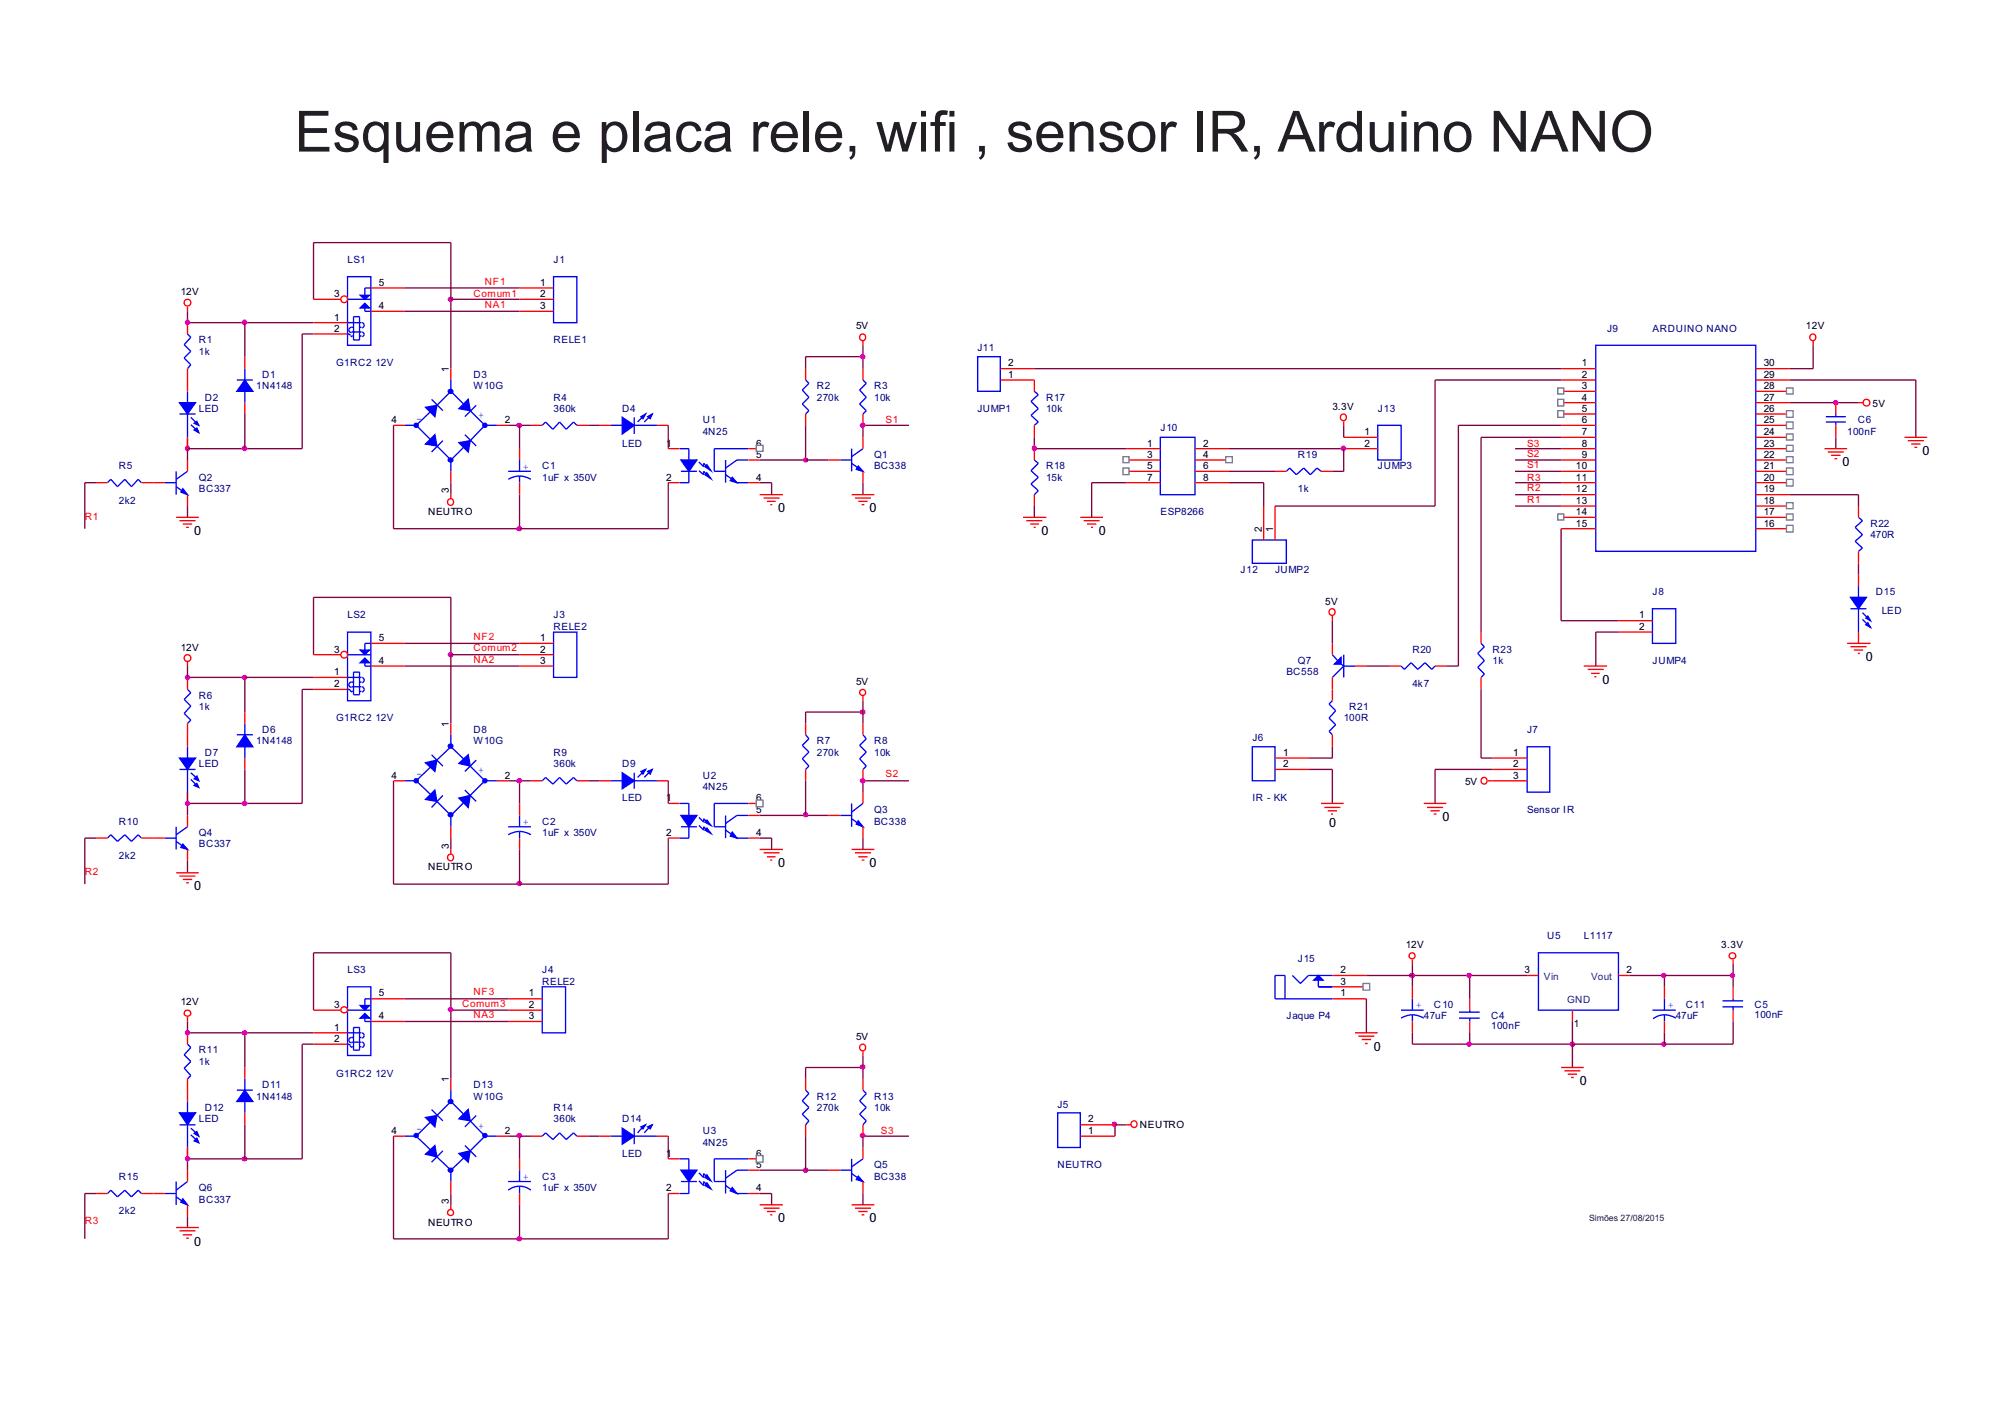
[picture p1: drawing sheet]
<svg xmlns="http://www.w3.org/2000/svg" width="297mm" height="210mm" viewBox="0 0 297 210" stroke-linecap="round" stroke-linejoin="round" font-family="sans-serif">
<g fill="none" stroke="#00f" stroke-width=".2">
<path d="M119.9 56.6l.5 .5-1 .9 1 1.1-1 1 1 1-.5 .5M128.5 56.6l.5 .5-1 .9 1 1.1-1 1 1 1-.5 .5M80.7 63.3l.5-.5 1.1 1.1 1-1.1 1 1.1 1.1-1.1 .5 .5M90.9 63.3h1.7M94.4 62.1v2.5M94.4 63.3h3.4M95.9 61.8l-1 1M96.9 61.8l-1 1M125.1 68.5h1.7M126.8 66.8v3.4M126.8 69l1.7 1.2M128.5 66.8l-1.7 1.2"/>
<path d="M172.7 65.1h5.2v8.5h-5.2zM191.5 70.2l.5-.5 1 .9 1.1-.9 1 .9 1-.9 .6 .5M205.1 63.3h3.5v5.2h-3.5zM246 90.6h3.5v5.2h-3.5zM126.8 119.6v3.4M128.5 119.6l-1.7 1.3M125.1 121.4h1.7M126.8 121.9l1.7 1.1M246 150.3h3.5M247.8 151l.7 .1 1 .4M247.8 151l-1.1 .3-.6 .3M247.8 148.7v1.6"/>
<path d="M247.8 151v1M60.3 169.1h1.9M64.2 166.8l-2.2 2.3 2.2 2.2M64.2 165.1l1.7 1.7M65 166l2.1-2.1 2.1 2.1M65 172.2l2.1 2M65.9 171.3l-1.7 1.7M67.1 162.3v1.5M67.1 174.2v1.6M69.2 170.5l1.7 1.7M69.2 172.2l-2.1 2M70 166.8l2.2 2.3"/>
<path d="M70.9 166l-1.7 1.7M72.2 169.1l-2.2 2.2M72.2 169.1h1.8M75.7 175.8h3.3M77.3 176.5l1.1 .3 .6 .3M77.3 176.5l-1 .3-.6 .3M77.3 174.2v1.6M77.3 176.5v1.1M80.7 169.1l.5-.5 1.1 1 1-1 1 1 1.1-1 .5 .5M125.1 174.2h1.7M126.8 172.5v3.3M126.8 174.7l1.7 1.1"/>
<path d="M128.5 172.5l-1.7 1.2"/>
</g>
<g fill="none" stroke="#f00" stroke-width=".2">
<path d="M27.9 45.6v.7M119.9 54.9v1.7M128.5 50.7v.7M128.5 54.9v1.7M79 63.3h1.7M85.9 63.3h1.7M89.3 63.3h1.6M97.8 63.3h1.7M113.1 73.6h3.5M113.7 74.1h2.4M114.2 74.6h1.3M114.7 75.1h.3"/>
<path d="M119.9 61.6v1.7M123.3 68.5h1.8M128.5 61.6v1.7M128.5 65.1v1.7M128.5 70.2v1.6M167.7 66.8h5M167.7 68.5h5M167.7 70.2h5M167.7 71.8h5M177.9 66.8h5.1M177.9 68.5h5.1M177.9 70.2h5.1"/>
<path d="M177.9 71.8h5.1M189.8 70.2h1.7M196.7 70.2h1.7M200 65.1h5.1M200 66.8h5.1M27.9 98.4v.7M235.8 99.1h3.5M236.4 99.6h2.4M240.9 92.4h5.1M240.9 94.1h5.1M128.5 117.9v1.7M236.9 100.2h1.3"/>
<path d="M237.4 100.7h.3M123.3 121.4h1.8M128.5 123v1.7M210.3 142.8v.7M247.8 146.9v1.8M247.8 152v1.7M258 142.8v.7M58.6 169.1h1.7M67.1 160.6v1.7M67.1 175.8v1.8M74 169.1h1.7M77.3 172.5v1.7"/>
<path d="M77.3 177.6v1.7M79 169.1h1.7M85.9 169.1h1.7M123.3 174.2h1.8M128.5 170.8v1.7M128.5 175.8v1.8"/>
<circle cx="27.9" cy="45" r=".5"/>
<circle cx="128.4" cy="50.2" r=".47"/>
<circle cx="27.9" cy="97.9" r=".5"/>
<circle cx="210.2" cy="142.3" r=".44"/>
<circle cx="257.9" cy="142.3" r=".48"/>
</g>
<g fill="none" stroke="#800040" stroke-width=".2">
<path d="M128.5 53.1v1.8M285.2 56.6v8.5M12.6 71.8v6.9M27.9 66.8h17.1M27.9 65.1v3.4M77.3 63.3h1.7M119.9 63.3v5.2M128.5 63.3v1.8M128.5 71.8v1.8M154 75.3v1.7M183 66.8h17M188.1 71.8v3.5"/>
<path d="M225.6 68.5h6.8M232.4 78.7v13.7M203.4 99.1h3.5M77.3 116.2v3.4M198.4 111.1v1.7h-3.5M213.6 114.5v5.1M12.6 124.7v6.9M27.9 128.1v1.8M58.6 131.6h18.7M99.5 124.7v6.9M113.1 121.4h10.2M113.1 124.7h1.8"/>
<path d="M27.9 152v1.7M36.4 153.7h10.3M45 155.4h1.7M67.1 150.3h8.6M218.8 155.4h29M218.8 145.2v3.5M227.3 145.2h-17v1.7M234.1 155.4v3.5M247.8 145.2v1.7M77.3 169.1v3.4M87.6 169.1h1.7M99.5 169.1v3.4"/>
<path d="M128.5 169.1h6.8M166 167.4v1.7"/>
</g>
<g fill="#00f" stroke="#00f" stroke-width=".2">
<path d="M68.3 166.5l1.4-1.4 .3 1.7z" fill-rule="evenodd"/>
<path d="M63.4 171.8l1.3-1.3 .3 1.7z" fill-rule="evenodd"/>
<path d="M68.3 171.7l1.7-.4-.3 1.7z" fill-rule="evenodd"/>
<path d="M63.4 166.3l1.6-.3-.3 1.7z" fill-rule="evenodd"/>
<path d="M127.8 122.2l.7 .8-1-.3z" fill-rule="evenodd"/>
<path d="M92.6 62.1l1.8 1.2-1.8 1.3z" fill-rule="evenodd"/>
<path d="M96.4 62l.7-.4-.3 .7z" fill-rule="evenodd"/>
<path d="M95.4 62l.7-.4-.4 .7z" fill-rule="evenodd"/>
<path d="M127.8 69.4l.7 .8-1-.3z" fill-rule="evenodd"/>
<path d="M127.8 175.1l.7 .7-1-.3z" fill-rule="evenodd"/>
<circle cx="67.1" cy="163.9" r=".32"/>
<circle cx="72.2" cy="169" r=".31"/>
<circle cx="67.1" cy="174.2" r=".32"/>
<circle cx="62" cy="169" r=".31"/>
</g>
<g fill="#f0f" stroke="#f0f" stroke-width=".2">
<circle cx="165.9" cy="167.3" r=".31"/>
<circle cx="234.1" cy="155.4" r=".31"/>
<circle cx="77.3" cy="131.5" r=".32"/>
<circle cx="27.9" cy="66.7" r=".32"/>
<circle cx="247.7" cy="155.4" r=".31"/>
<circle cx="128.5" cy="169" r=".32"/>
<circle cx="200" cy="66.7" r=".33"/>
<circle cx="36.4" cy="66.7" r=".33"/>
<circle cx="210.2" cy="145.2" r=".32"/>
<circle cx="218.7" cy="145.2" r=".31"/>
<circle cx="119.9" cy="121.3" r=".31"/>
</g>
<g fill="#fff" stroke="#808080" stroke-width=".2">
<path d="M167.2 68h.9v.9h-.9z" fill-rule="evenodd"/>
<path d="M182.5 68h1v.9h-1z" fill-rule="evenodd"/>
<path d="M167.2 69.7h.9v.9h-.9z" fill-rule="evenodd"/>
</g>
<path d="M75.7 63.3h1.6M232.4 92.4h8.5M27.9 119.6v1.8" fill="none" stroke="#800040" stroke-width=".2"/>
<circle cx="77.3" cy="63.3" r=".32" fill="#f0f" stroke="#f0f" stroke-width=".2"/>
<path d="M101.2 66.8h1.4v1.7M101.4 70.2h2.4M102.6 70.2v1.6h-1.4M104.1 70.1l.6 .5v-.4l.7 .6M104.1 68.8l.6 .7v-.5l.7 .7M108 70.6l1.7 1.2h1.7M108 68.5v3.3M111.4 66.8h-5.1v3.4h1.7M111.4 68.5h-1.7l-1.7 1.2M128.5 162.3l.5 .4-1 1.1 1 1-1 1 1 1-.5 .6M157.5 165.6h3.3v5.2h-3.3z" fill="none" stroke="#00f" stroke-width=".2"/>
<g fill="none" stroke="#f00" stroke-width=".2">
<path d="M99.5 66.8h1.7M99.5 71.8h1.7M111.4 66.8h1.7M111.4 71.8h1.7M111.4 68.5h1.7M232.4 158.9h3.4M232.9 159.4h2.4M233.4 159.9h1.4M128.5 160.6v1.7M128.5 167.4v1.7M160.8 169.1h5.2M160.8 167.4h5.2"/>
<path d="M233.9 160.4h.4"/>
</g>
<g fill="#00f" stroke="#00f" stroke-width=".2">
<path d="M101.4 68.5h2.4l-1.2 1.7z" fill-rule="evenodd"/>
<path d="M104.9 70.6l.3-.3 .6 .9z" fill-rule="evenodd"/>
<path d="M104.9 69.5l.3-.3 .6 .9z" fill-rule="evenodd"/>
<path d="M109 71l.7 .8-1-.3z" fill-rule="evenodd"/>
</g>
<path d="M112.6 66.3h1v.9h-1z" fill-rule="evenodd" fill="#fff" stroke="#808080" stroke-width=".2"/>
<g fill="none" stroke="#800040" stroke-width=".2">
<path d="M46.7 36.1h20.4M27.9 46.3v1.7M36.4 48h10.3M269.9 51.4v3.5M99.5 71.8v6.9M113.1 68.5h6.8M200 66.8v3.4h-1.6M46.7 88.9h20.4M198.4 92.4v3.4M215.3 99.1h1.8M237.6 94.1h3.3M45 102.6h1.7"/>
<path d="M77.3 116.2h1.7M119.9 106h8.6M213.6 114.5h8.6M12.6 124.7h1.7M67.1 124.7v1.7M46.7 141.8v8.5M128.5 158.9v1.7M218.8 153.7v1.7M242.6 145.2h5.2M12.6 177.6v6.8M27.9 172.5v1.7M113.1 177.6h1.8"/>
</g>
<g fill="none" stroke="#f00" stroke-width=".2">
<path d="M27.9 48v1.7M27.9 54.9v1.7M154 56.6v1.6M154 63.3v1.8M160.8 77h3.4M161.3 77.5h2.4M161.8 78h1.4M162.4 78.5h.3M188.1 75.3v5.1M189.8 75.3v5.1M220.5 94.1v1.7M27.9 100.8v1.8"/>
<path d="M27.9 107.7v1.7M58.6 116.2h1.7M67.1 107.7v1.7M74 116.2h1.7M99.5 119.6h1.7M111.4 119.6h1.7M220.5 100.8v1.8M67.1 123v1.7M99.5 124.7h1.7M111.4 124.7h1.7M111.4 121.4h1.7M113.1 126.4h3.5"/>
<path d="M113.7 126.9h2.4M114.2 127.5h1.3M114.7 128h.3M126.8 126.4h3.4M127.3 126.9h2.4M127.8 127.5h1.4M128.3 128h.4"/>
</g>
<g fill="#f0f" stroke="#f0f" stroke-width=".2">
<circle cx="128.5" cy="106" r=".32"/>
<circle cx="119.9" cy="68.5" r=".31"/>
<circle cx="247.7" cy="145.2" r=".31"/>
</g>
<g fill="none" stroke="#00f" stroke-width=".2">
<path d="M27.9 49.7l.5 .5-1 1.1 1 1-1 1 1 1-.5 .6M154 58.2l.6 .5-1.1 1 1.1 1.1-1.1 1 1.1 1-.6 .5M186.4 80.4h5.1v3.4h-5.1zM220.5 95.8l.5 .5-1 .9 1 1.1-1 1 1 1-.5 .5M27.9 102.6l.5 .5-1 1 1 1-1 1.1 1 1-.5 .5M60.3 116.2h1.9M64.2 114l-2.2 2.2 2.2 2.2M64.2 112.3l1.7 1.7M65 119.3l2.1 2.1M65 113.1l2.1-2 2.1 2M65.9 118.4l-1.7 1.8M67.1 109.4v1.5"/>
<path d="M69.2 117.6l1.7 1.7M69.2 119.3l-2.1 2.1M70 114l2.2 2.2M70.9 113.1l-1.7 1.7M72.2 116.2l-2.2 2.2M72.2 116.2h1.8M101.2 119.6h1.4v1.8M111.4 119.6h-5.1v3.4h1.7M67.1 121.4v1.6M101.4 123h2.4M102.6 123v1.7h-1.4M104.1 122.9l.6 .6v-.5l.7 .7"/>
<path d="M104.1 121.7l.6 .7v-.5l.7 .7M108 123.5l1.7 1.2h1.7M108 121.4v3.3M111.4 121.4h-1.7l-1.7 1.2"/>
</g>
<g fill="#00f" stroke="#00f" stroke-width=".2">
<path d="M68.3 113.6l1.4-1.3 .3 1.7z" fill-rule="evenodd"/>
<path d="M63.4 119l1.3-1.4 .3 1.7z" fill-rule="evenodd"/>
<path d="M68.3 118.8l1.7-.4-.3 1.8z" fill-rule="evenodd"/>
<path d="M63.4 113.5l1.6-.4-.3 1.7z" fill-rule="evenodd"/>
<path d="M101.4 121.4h2.4l-1.2 1.6z" fill-rule="evenodd"/>
<path d="M104.9 123.5l.3-.3 .6 .8z" fill-rule="evenodd"/>
<path d="M104.9 122.4l.3-.3 .6 .8z" fill-rule="evenodd"/>
<path d="M109 123.8l.7 .9-1-.3z" fill-rule="evenodd"/>
<circle cx="67.1" cy="111" r=".32"/>
<circle cx="72.2" cy="116.2" r=".31"/>
<circle cx="67.1" cy="121.3" r=".32"/>
<circle cx="62" cy="116.2" r=".31"/>
</g>
<path d="M112.6 119.1h1v1h-1z" fill-rule="evenodd" fill="#fff" stroke="#808080" stroke-width=".2"/>
<g fill="none" stroke="#800040" stroke-width=".2">
<path d="M60.3 42.9h17M67.1 44.5v10.4M266.5 54.9h3.4M266.5 56.6h18.7M119.9 68.5h3.4M189.8 75.3h23.8M200 63.3v1.8M225.6 66.8h6.8M232.4 63.3h-15.3v35.8M60.3 99.1h17M67.1 88.9v8.5h10.2M237.6 94.1v5"/>
<path d="M45 102.6v17M75.7 116.2h1.6M128.5 116.2v1.7M198.4 114.5v5.1M77.3 126.4v5.2M60.3 152h15.4M67.1 150.3v10.3M119.9 158.9v1.7M258 143.5v3.4M12.6 177.6h1.7M27.9 170.8v1.7M75.7 169.1h1.6"/>
<path d="M113.1 174.2h6.8M128.5 169.1v1.7M166 167.4h1.7"/>
</g>
<g fill="none" stroke="#00f" stroke-width=".2">
<path d="M64.2 59.4l1.7 1.7M67.1 56.6v1.4M24.5 71.8h1.7M26.2 72.4l1.7 1.2M26.2 70.2v3.4M27.9 70.2l-1.7 1.1M60.3 63.3h1.9M64.2 61.1l-2.2 2.2 2.2 2.3M65 66.4l2.1 2.1M65 60.3l2.1-2.1 2.1 2.1M65.9 65.6l-1.7 1.7M67.1 68.5v1.7"/>
<path d="M69.2 64.7l1.7 1.7M69.2 66.4l-2.1 2.1M70 61.1l2.2 2.2M70.9 60.3l-1.7 1.7M72.2 63.3l-2.2 2.3M72.2 63.3h1.8M119.9 109.4l.5 .5-1 1 1 1-1 1 1 1.1-.5 .5M128.5 109.4l.5 .5-1 1 1 1-1 1 1 1.1-.5 .5M186.4 111.1h3.4v5.1h-3.4zM24.5 124.7h1.7M26.2 123v3.4M26.2 125.2l1.7 1.2"/>
<path d="M27.9 123l-1.7 1.2M51.7 146.9h3.5v10.2h-3.5zM51.7 155.4l.3 .1 .4 .4M51.7 150.3h3.5M51.7 153.7h2.1M52.3 155.1h1.5M52.4 155.8h.2M52.6 154.4a.53 .53 0 0 0-.7 .3v.1a.42 .42 0 0 0 .4 .4M52.6 152.9h.9v3.4h-.9zM53.5 154.4h.3M53.5 155.8h.3M53.9 153.7a.41 .41 0 0 1 .3 .4 .41 .41 0 0 1-.3 .4"/>
<path d="M53.9 155.1a.41 .41 0 0 1 .3 .4 .41 .41 0 0 1-.3 .4M54.3 151.5v.5h.9M55.2 148.7h-.9v.9M16 177.6l.5-.5 1 1 1.1-1 1 1 1-1 .5 .5M26.7 167.4h2.4M27.9 163.9v1.7M27.9 167.4v3.4M28.4 167.9l1.1 1M28.4 168.9l1.1 1M35.3 162.3h2.3M36.4 160.6v1.7M36.4 163.9v1.7"/>
</g>
<g fill="#00f" stroke="#00f" stroke-width=".2">
<path d="M27.2 72.7l.7 .9-1-.4z" fill-rule="evenodd"/>
<path d="M26.7 165.6h2.4l-1.2 1.8z" fill-rule="evenodd"/>
<path d="M28.9 169.8l.4-.4 .3 .7z" fill-rule="evenodd"/>
<path d="M28.9 168.7l.4-.3 .3 .7z" fill-rule="evenodd"/>
<path d="M27.2 125.6l.7 .8-1-.3z" fill-rule="evenodd"/>
<path d="M36.4 162.3l1.2 1.6h-2.3z" fill-rule="evenodd"/>
<path d="M68.3 60.8l1.4-1.4 .3 1.7z" fill-rule="evenodd"/>
<path d="M63.4 66.1l1.3-1.4 .3 1.7z" fill-rule="evenodd"/>
<path d="M68.3 65.9l1.7-.3-.3 1.7z" fill-rule="evenodd"/>
<path d="M63.4 60.6l1.6-.3-.3 1.7z" fill-rule="evenodd"/>
<path d="M53.6 151.5l.7-.7 .7 .7z" fill-rule="evenodd"/>
<path d="M53.6 149.6h1.4l-.7 .7z" fill-rule="evenodd"/>
<circle cx="67.1" cy="58.2" r=".32"/>
<circle cx="72.2" cy="63.3" r=".31"/>
<circle cx="67.1" cy="68.5" r=".32"/>
<circle cx="62" cy="63.3" r=".31"/>
</g>
<g fill="none" stroke="#f00" stroke-width=".2">
<path d="M67.1 54.9v1.7M22.8 71.8h1.7M27.9 68.5v1.7M27.9 73.6v1.7M58.6 63.3h1.7M67.1 70.2v1.6M74 63.3h1.7M152.3 77h3.5M152.8 77.5h2.4M153.4 78h1.3M153.9 78.5h.3M200 62.7v.6"/>
<path d="M119.9 107.7v1.7M119.9 114.5v1.7M128.5 107.7v1.7M128.5 114.5v1.7M189.8 112.8h5.1M189.8 114.5h5.1M22.8 124.7h1.7M27.9 121.4v1.6M27.9 126.4v1.7M36.4 158.9v1.7M14.3 177.6h1.7M21.1 177.6h1.7"/>
<path d="M27.9 162.3v1.6M27.9 170.8v1.7M36.4 165.6v1.8M113.1 179.3h3.5M113.7 179.8h2.4M126.8 179.3h3.4M127.3 179.8h2.4M114.2 180.3h1.3M114.7 180.8h.3M127.8 180.3h1.4M128.3 180.8h.4"/>
<circle cx="200" cy="62.1" r=".47"/>
</g>
<g fill="#f0f" stroke="#f0f" stroke-width=".2">
<circle cx="77.3" cy="116.2" r=".32"/>
<circle cx="67.1" cy="97.4" r=".32"/>
<circle cx="119.9" cy="174.2" r=".31"/>
<circle cx="77.3" cy="169" r=".32"/>
<circle cx="67.1" cy="44.5" r=".32"/>
</g>
<circle cx="51.3" cy="150.3" r=".48" fill="#fff" stroke="#f00" stroke-width=".2"/>
<g fill="none" stroke="#f00" stroke-width=".2">
<path d="M269.9 50.7v.7M67.1 73.6v.6M222.2 112.8h5.1M222.2 114.5h5.1M222.2 116.2h5.1M14.3 124.7h1.7M21.1 124.7h1.7M27.9 153.7v1.7M46.7 150.3h4M46.7 153.7h5M46.7 155.4h5M55.2 148.7h5.1"/>
<path d="M55.2 152h5.1M201.7 153.7h3.4M202.2 154.2h2.4M202.7 154.7h1.4M203.2 155.3h.4M27.9 160.6v1.7M99.5 172.5h1.7M99.5 177.6h1.7M111.4 172.5h1.7M111.4 177.6h1.7M111.4 174.2h1.7M119.9 160.6v1.7"/>
<path d="M119.9 167.4v1.7"/>
<circle cx="269.9" cy="50.2" r=".47"/>
<circle cx="67" cy="74.7" r=".47"/>
</g>
<path d="M46.7 36.1v8.4M273.3 59.9h3.4M99.5 63.3v3.5M162.5 71.8h5.2M60.3 95.8h17M119.9 116.2v5.2M128.5 106v1.7M194.9 114.5h3.5M77.3 131.6h22.2M258 152v3.4M27.9 181v1.7" fill="none" stroke="#800040" stroke-width=".2"/>
<g fill="none" stroke="#00f" stroke-width=".2">
<path d="M227.3 111.1h3.4v6.8h-3.4zM16 124.7l.5-.5 1 1 1.1-1 1 1 1-1 .5 .5M27.9 155.4l.5 .5-1 1.1 1 1-1 1 1 1.1-.5 .5M101.2 172.5h1.4v1.7M101.4 175.8h2.4M102.6 175.8v1.8h-1.4M104.1 175.7l.6 .7v-.6l.7 .7M104.1 174.6l.6 .7v-.6l.7 .7M108 176.4l1.7 1.2h1.7M108 174.2v3.4M111.4 172.5h-5.1v3.3h1.7M111.4 174.2h-1.7l-1.7 1.2"/>
<path d="M119.9 162.3l.5 .4-1 1.1 1 1-1 1 1 1-.5 .6"/>
</g>
<g fill="#00f" stroke="#00f" stroke-width=".2">
<path d="M101.4 174.2h2.4l-1.2 1.6z" fill-rule="evenodd"/>
<path d="M105.2 176l.6 .9-.9-.5z" fill-rule="evenodd"/>
<path d="M105.2 174.9l.6 .8-.9-.4z" fill-rule="evenodd"/>
<path d="M109 176.7l.7 .9-1-.4z" fill-rule="evenodd"/>
</g>
<path d="M112.6 172h1v1h-1z" fill-rule="evenodd" fill="#fff" stroke="#808080" stroke-width=".2"/>
<path d="M67.1 44.5h10.2M114.9 71.8v1.8M225.6 75.3h6.8M36.4 114.5v5.1h8.6M210.3 153.7v1.7h8.5M27.9 172.5h8.5M77.3 179.3v5.1M119.9 174.2h3.4" fill="none" stroke="#800040" stroke-width=".2"/>
<g fill="#f0f" stroke="#f0f" stroke-width=".2">
<circle cx="27.9" cy="172.5" r=".31"/>
<circle cx="36.4" cy="172.5" r=".32"/>
<circle cx="218.7" cy="155.4" r=".31"/>
</g>
<path d="M195.6 145.9l.7-.7 .7 .7z" fill-rule="evenodd" fill="#00f" stroke="#00f" stroke-width=".2"/>
<path d="M191.3 148.7v-3.5h-1.5v3.5h8.6M192.4 145.2l1.2 1.2 1.2-1.2h3.6M196.3 145.9v1h2.1" fill="none" stroke="#00f" stroke-width=".2"/>
<path d="M198.4 145.2h5M198.4 146.9h5M198.4 148.7h5" fill="none" stroke="#f00" stroke-width=".2"/>
<path d="M202.9 146.4h1v1h-1z" fill-rule="evenodd" fill="#fff" stroke="#808080" stroke-width=".2"/>
<g fill="none" stroke="#800040" stroke-width=".2">
<path d="M27.9 48h8.5M45 49.7v17.1M119.9 53.1v1.8M213.6 56.6v18.7M27.9 75.3v1.7M67.1 71.8v1.8M77.3 73.6v5.1h-18.7M87.6 63.3h1.7M113.1 71.8h1.8M225.6 73.6h6.8M273.3 65.1v1.7M46.7 88.9v8.5"/>
<path d="M276.7 83.8v1.7M27.9 100.8h8.5v5.2M128.5 116.2h6.8M220.5 102.6v10.2M128.5 124.7v1.7M46.7 141.8h20.4M60.3 148.7h15.4M210.3 143.5v1.7M247.8 145.2h10.2M67.1 177.6v1.7M114.9 177.6v1.7M119.9 169.1v5.1"/>
<path d="M77.3 184.4h22.2"/>
</g>
<g fill="#f0f" stroke="#f0f" stroke-width=".2">
<circle cx="27.9" cy="48" r=".32"/>
<circle cx="36.4" cy="48" r=".33"/>
<circle cx="128.5" cy="116.2" r=".32"/>
<circle cx="77.3" cy="78.7" r=".32"/>
<circle cx="257.9" cy="145.2" r=".31"/>
<circle cx="27.9" cy="100.8" r=".31"/>
<circle cx="36.4" cy="100.8" r=".32"/>
</g>
<g fill="none" stroke="#f00" stroke-width=".2">
<path d="M232.4 59.9h5.2M232.4 54.9h5.2M232.4 56.6h5.2M232.4 58.2h5.2M261.4 59.9h5.1M261.4 54.9h5.1M261.4 56.6h5.1M261.4 58.2h5.1M276.7 59.9h.7M14.3 71.8h1.7M21.1 71.8h1.7M77.3 66.8v1.7"/>
<path d="M77.3 71.8v1.8M232.4 71.8h5.2M232.4 61.6h5.2M232.4 63.3h5.2M232.4 65.1h5.2M232.4 66.8h5.2M232.4 68.5h5.2M232.4 70.2h5.2M232.4 73.6h5.2M232.4 75.3h5.2M232.4 77h5.2M232.4 78.7h5.2"/>
<path d="M261.4 71.8h5.1M261.4 61.6h5.1M261.4 63.3h5.1M261.4 65.1h5.1M261.4 66.8h5.1M261.4 68.5h5.1M261.4 70.2h5.1M261.4 73.6h5.1M261.4 75.3h5.1M261.4 77h5.1M261.4 78.7h5.1M276.7 75.3v1.7"/>
<path d="M198.4 91.7v.7M198.4 95.8v1.6M201.7 99.1h1.7M275 95.8h3.5M275.5 96.3h2.4M276 96.7h1.4M276.6 97.2h.3M276.7 82.1v1.7M27.9 109.4v1.7M27.9 117.9v1.7M196.7 119.6h3.3M198.4 100.8v1.8"/>
<path d="M67.1 126.4v.7M197.2 120.2h2.3M197.7 120.7h1.3M198.2 121.2h.3M75.7 148.7h5M75.7 150.3h5M75.7 152h5M22.8 177.6h1.7M27.9 174.2v1.6M27.9 179.3v1.7M67.1 179.3v.7"/>
<circle cx="277.9" cy="59.9" r=".5"/>
<circle cx="198.3" cy="91.1" r=".47"/>
<circle cx="67" cy="127.6" r=".47"/>
<circle cx="67.1" cy="180.5" r=".44"/>
</g>
<g fill="none" stroke="#00f" stroke-width=".2">
<path d="M237.6 51.4h23.8v30.7h-23.8zM16 71.8l.5-.5 1 1.1 1.1-1.1 1 1.1 1-1.1 .5 .5M75.7 70.2h3.3M77.3 70.8l.8 .1 .9 .4M77.3 70.8l-.7 .1-.9 .4M77.3 68.5v1.7M77.3 70.8v1M276.7 77l.6 .5-1.1 1 1.1 1.1-1.1 1 1.1 1-.6 .5M198.4 97.4l.7 .9M199.6 98.8l.4 .3M200 97.4v3.4M200 99.1h1.7"/>
<path d="M200 99.1l-1.6 1.7M26.7 114.5h2.4M27.9 111.1v1.7M27.9 114.5v3.4M28.4 115l1.1 1M28.4 116l1.1 1.1M80.7 146.9h3.5v6.8h-3.5zM24.5 177.6h1.7M26.2 178.1l1.7 1.2M26.2 175.8v3.5M27.9 175.8l-1.7 1.3"/>
</g>
<g fill="#00f" stroke="#00f" stroke-width=".2">
<path d="M26.7 112.8h2.4l-1.2 1.7z" fill-rule="evenodd"/>
<path d="M28.9 116.9l.4-.3 .3 .6z" fill-rule="evenodd"/>
<path d="M28.9 115.9l.4-.4 .3 .7z" fill-rule="evenodd"/>
<path d="M198.7 98.8l.9-1v1z" fill-rule="evenodd"/>
<path d="M27.2 178.4l.7 .9-1-.4z" fill-rule="evenodd"/>
</g>
<g fill="#fff" stroke="#808080" stroke-width=".2">
<path d="M231.9 57.7h.9v.9h-.9z" fill-rule="evenodd"/>
<path d="M231.9 59.4h.9v1h-.9z" fill-rule="evenodd"/>
<path d="M231.9 61.1h.9v1h-.9z" fill-rule="evenodd"/>
<path d="M231.9 76.5h.9v.9h-.9z" fill-rule="evenodd"/>
<path d="M266 78.2h.9v1h-.9z" fill-rule="evenodd"/>
<path d="M266 76.5h.9v.9h-.9z" fill-rule="evenodd"/>
<path d="M266 74.8h.9v.9h-.9z" fill-rule="evenodd"/>
<path d="M266 71.3h.9v1h-.9z" fill-rule="evenodd"/>
<path d="M266 69.7h.9v.9h-.9z" fill-rule="evenodd"/>
<path d="M266 68h.9v.9h-.9z" fill-rule="evenodd"/>
<path d="M266 66.3h.9v.9h-.9z" fill-rule="evenodd"/>
<path d="M266 64.6h.9v.9h-.9z" fill-rule="evenodd"/>
<path d="M266 62.8h.9v1h-.9z" fill-rule="evenodd"/>
<path d="M266 61.1h.9v1h-.9z" fill-rule="evenodd"/>
<path d="M266 57.7h.9v.9h-.9z" fill-rule="evenodd"/>
</g>
<g fill="none" stroke="#00f" stroke-width=".2">
<path d="M35.3 56.6h2.3M36.4 54.9v1.7M36.4 58.2v1.7M145.5 53.1h3.4v5.1h-3.4zM271.8 62.8h3M271.8 62h3M273.3 61.6v.4M273.3 62.8v.5M51.7 94.1h3.5v10.2h-3.5zM51.7 97.4h3.5M54.3 98.6v.5h.9M55.2 95.8h-.9v.9"/>
<path d="M82.4 94.1h3.5v6.7h-3.5zM35.3 109.4h2.3M36.4 107.7v1.7M36.4 111.1v1.7M51.7 102.6h.3l.4 .4M51.7 100.8h2.1M52.3 102.2h1.5M52.4 102.9h.2M52.6 101.5h-.3a.4 .4 0 0 0-.4 .4 .4 .4 0 0 0 .4 .4M52.6 100h.9v3.4h-.9zM53.5 101.5h.3M53.5 102.9h.3"/>
<path d="M53.9 100.8a.41 .41 0 0 1 .3 .4 .41 .41 0 0 1-.3 .4M53.9 102.2a.41 .41 0 0 1 .3 .4 .41 .41 0 0 1-.3 .4M90.9 116.2h1.7M94.4 115v2.4M94.4 116.2h3.4M95.9 114.7l-1 1M96.9 114.7l-1 1M229 141.8h11.9v8.5h-11.9zM256.4 149.8h3.1M256.4 149h3.1M258 148.7v.3M258 149.8v.5"/>
<path d="M90.9 169.1h1.7M94.4 167.9v2.4M94.4 169.1h3.4M95.9 167.5l-1 1.1M96.9 167.5l-1 1.1"/>
</g>
<g fill="none" stroke="#f00" stroke-width=".2">
<path d="M36.4 53.1v1.8M36.4 59.9v1.7M148.9 56.6h5.1M148.9 54.9h5.1M273.3 59.9v1.7M273.3 63.3v1.8M77.3 95.8h5.1M77.3 97.4h5.1M77.3 99.1h5.1M36.4 106v1.7M36.4 112.8v1.7M89.3 116.2h1.6"/>
<path d="M97.8 116.2h1.7M128.5 103.6v.7M212 119.6h3.3M221.5 116.2h.7M26.2 129.9h3.4M26.7 130.4h2.4M27.2 130.9h1.4M27.7 131.4h.4M212.4 120.2h2.4M212.9 120.7h1.4M213.4 121.2h.4M227.3 145.2h1.7"/>
<path d="M234.1 150.3v1.7M240.9 145.2h1.7M258 146.9v1.8M258 150.3v1.7M89.3 169.1h1.6M97.8 169.1h1.7M167.7 167.4h.7"/>
<circle cx="128.4" cy="103.1" r=".44"/>
<circle cx="220.9" cy="116.2" r=".47"/>
<circle cx="168.8" cy="167.3" r=".47"/>
</g>
<g fill="none" stroke="#800040" stroke-width=".2">
<path d="M45 49.7h1.7M60.3 46.3h17M119.9 53.1h8.6M213.6 56.6h18.8M266.5 59.9h6.8M36.4 61.6v5.2M58.6 63.3v15.4M154 65.1v1.7M162.5 71.8v5.2M183 71.8h5.1M183 70.2h6.8M225.6 71.8h6.8"/>
<path d="M232.4 65.1h-11.9v29M266.5 73.6h10.2M27.9 99.1v1.7M67.1 97.4v10.3M87.6 116.2h1.7M119.9 106v1.7M45 155.4v17.1h-8.6M67.1 141.8v8.5M128.5 157.1v1.8h-8.6M58.6 169.1v15.3"/>
</g>
<g fill="#f0f" stroke="#f0f" stroke-width=".2">
<circle cx="128.5" cy="158.8" r=".32"/>
<circle cx="273.3" cy="59.9" r=".31"/>
<circle cx="67.1" cy="150.2" r=".32"/>
</g>
<g fill="#00f" stroke="#00f" stroke-width=".2">
<path d="M36.4 109.4l1.2 1.7h-2.3z" fill-rule="evenodd"/>
<path d="M92.6 115l1.8 1.2-1.8 1.2z" fill-rule="evenodd"/>
<path d="M96.4 114.8l.7-.3-.3 .7z" fill-rule="evenodd"/>
<path d="M95.4 114.8l.7-.3-.4 .7z" fill-rule="evenodd"/>
<path d="M92.6 167.9l1.8 1.2-1.8 1.2z" fill-rule="evenodd"/>
<path d="M96.4 167.7l.7-.3-.3 .6z" fill-rule="evenodd"/>
<path d="M95.4 167.7l.7-.3-.4 .6z" fill-rule="evenodd"/>
<path d="M36.4 56.6l1.2 1.6h-2.3z" fill-rule="evenodd"/>
<path d="M53.6 98.6l.7-.7 .7 .7z" fill-rule="evenodd"/>
<path d="M53.6 96.7h1.4l-.7 .7z" fill-rule="evenodd"/>
</g>
<circle cx="51.2" cy="97.4" r=".5" fill="#fff" stroke="#f00" stroke-width=".2"/>
<g fill="none" stroke="#f00" stroke-width=".2">
<path d="M27.9 56.6v1.6M77.3 42.9h5.1M77.3 44.5h5.1M77.3 46.3h5.1M26.2 77h3.4M26.7 77.5h2.4M27.2 78h1.4M27.7 78.5h.4M27.9 65.1v1.7M154 66.8v1.7M154 73.6v1.7M271.6 66.8h3.4"/>
<path d="M272.1 67.3h2.4M272.6 67.8h1.4M273.1 68.3h.4M46.7 97.4h4M55.2 95.8h5.1M55.2 99.1h5.1M206.9 99.1h1.7M213.6 99.1h1.7M276.7 85.5v1.7M276.7 94.1v1.7M46.7 100.8h5M46.7 102.6h5"/>
<path d="M77.3 119.6v1.8M198.4 102.6v1.7M198.4 109.4v1.7M77.3 124.7v1.7M128.5 156.5v.6M210.3 146.9v1.8M210.3 152v1.7M218.8 148.7v1.6M218.8 152v1.7M26.2 182.7h3.4M26.7 183.2h2.4M27.2 183.8h1.4"/>
<path d="M27.7 184.3h.4"/>
<circle cx="128.4" cy="155.9" r=".47"/>
</g>
<g fill="none" stroke="#00f" stroke-width=".2">
<path d="M27.9 58.2v1.7M51.7 41.2h3.5v10.2h-3.5zM51.7 49.7l.4 .2M51.7 44.5h3.5M51.7 48h2.1M52.2 49.9l.2 .2M52.3 49.4h1.5M52.4 50h.2M52.6 48.7a.53 .53 0 0 0-.7 .3v.1a.42 .42 0 0 0 .4 .4M52.6 47.1h.9v3.5h-.9zM53.5 48.7h.3M53.5 50h.3"/>
<path d="M53.9 48a.41 .41 0 0 1 .3 .4 .41 .41 0 0 1-.3 .4M53.9 49.4a.35 .35 0 0 1 .3 .4 .35 .35 0 0 1-.3 .3M54.3 45.8v.5h.9M55.2 42.9h-.9v1.1M82.4 41.2h3.5v6.8h-3.5zM26.7 61.6h2.4M27.9 61.6v3.5M28.4 62.1l1.1 1.1M28.4 63.2l1.1 1M154 68.5l.6 .5-1.1 1.1 1.1 .9-1.1 1 1.1 1-.6 .6M208.6 99.1l.5 .5 1-1 1 1 1.1-1 .9 1 .5-.5M275.5 90.6h2.4"/>
<path d="M276.7 87.2v1.7M276.7 90.6v3.5M277.3 91.2l1 1M277.3 92.2l1 1M198.4 104.3l-.5 .5 1 1-1 1.1 1 1-1 1 .5 .5M75.7 123h3.3M77.3 123.7l.8 .1 .9 .4M77.3 123.7l-.7 .1-.9 .4M77.3 121.4v1.6M77.3 123.7v1M208.6 150.3h3.4M210.3 151l.7 .1 1 .4"/>
<path d="M210.3 151l-.7 .1-1 .4M210.3 148.7v1.6M210.3 151v1M217.2 151.5h3.1M217.2 150.6h3.1M218.8 150.3v.3M218.8 151.5v.5"/>
</g>
<g fill="none" stroke="#800040" stroke-width=".2">
<path d="M67.1 36.1v8.4M36.4 48v5.1M128.5 51.4v1.7M154 54.9h78.4M77.3 78.7h22.2M128.5 63.3h6.8M225.6 70.2h6.8M276.7 73.6v1.7M27.9 117.9v1.7M36.4 100.8h10.3M58.6 116.2v15.4M99.5 116.2v3.4"/>
<path d="M128.5 104.3v1.7M27.9 153.7h8.5v5.2M203.4 148.7v5M234.1 152v3.4M247.8 155.4h10.2M77.3 169.1h1.7M128.5 177.6v1.7M58.6 184.4h18.7"/>
</g>
<g fill="#f0f" stroke="#f0f" stroke-width=".2">
<circle cx="77.3" cy="184.4" r=".32"/>
<circle cx="128.5" cy="53.1" r=".32"/>
<circle cx="128.5" cy="63.3" r=".32"/>
<circle cx="27.9" cy="153.7" r=".31"/>
<circle cx="36.4" cy="153.7" r=".32"/>
</g>
<g fill="#00f" stroke="#00f" stroke-width=".2">
<path d="M275.5 88.9h2.4l-1.2 1.7z" fill-rule="evenodd"/>
<path d="M277.8 93l.3-.3 .4 .7z" fill-rule="evenodd"/>
<path d="M277.8 92l.3-.3 .4 .7z" fill-rule="evenodd"/>
<path d="M26.7 59.9h2.4l-1.2 1.7z" fill-rule="evenodd"/>
<path d="M28.9 64l.4-.3 .3 .7z" fill-rule="evenodd"/>
<path d="M28.9 63l.4-.3 .3 .6z" fill-rule="evenodd"/>
<path d="M53.6 45.8l.7-.7 .7 .7z" fill-rule="evenodd"/>
<path d="M53.6 44h1.4l-.7 .5z" fill-rule="evenodd"/>
</g>
<circle cx="51.2" cy="44.5" r=".5" fill="#fff" stroke="#f00" stroke-width=".2"/>
<g fill="none" stroke="#f00" stroke-width=".2">
<path d="M46.7 44.5h4M46.7 48h5M46.7 49.7h5M55.2 42.9h5.1M55.2 46.3h5.1M126.8 73.6h3.4M127.3 74.1h2.4M127.8 74.6h1.4M128.3 75.1h.4M283.5 65.1h3.4M284 65.6h2.4M284.5 66.1h1.4"/>
<path d="M285 66.6h.4M79 116.2h1.7M85.9 116.2h1.7M27.9 151.3v.7"/>
<circle cx="27.9" cy="150.8" r=".48"/>
</g>
<path d="M12.6 71.8h1.7M77.3 63.3v3.5M154 66.8h13.7M27.9 119.6h8.5M220.5 112.8h1.7M114.9 124.7v1.7M203.4 145.2h6.9M247.8 153.7v1.7M36.4 167.4v5.1M99.5 177.6v6.8" fill="none" stroke="#800040" stroke-width=".2"/>
<path d="M80.7 116.2l.5-.5 1.1 1 1-1 1 1 1.1-1 .5 .5" fill="none" stroke="#00f" stroke-width=".2"/>
<g fill="#f0f" stroke="#f0f" stroke-width=".2">
<circle cx="154" cy="66.7" r=".32"/>
<circle cx="27.9" cy="119.6" r=".31"/>
<circle cx="36.4" cy="119.6" r=".32"/>
</g>
<g font-size="8.5" fill="#231f20">
<text x="43.9" y="22.6">Esquema e placa rele, wif</text>
<text x="138.4" y="22.6">i , sensor IR, Arduino NANO</text>
</g>
<g font-size="1.9">
<text x="274.3" y="69.4">0</text>
<text x="286.2" y="67.7">0</text>
<text x="115.9" y="76.2">0</text>
<text x="129.5" y="76.2">0</text>
<text x="28.9" y="79.7">0</text>
<text x="155.1" y="79.7">0</text>
<text x="163.6" y="79.7">0</text>
<text x="238.6" y="101.8">0</text>
<text x="277.8" y="98.4">0</text>
<text x="197.9" y="123.1">0</text>
<text x="214.7" y="122.3">0</text>
<text x="115.9" y="129.1">0</text>
<text x="129.5" y="129.1">0</text>
<text x="28.9" y="132.5">0</text>
<text x="204.5" y="156.4">0</text>
<text x="235.2" y="161.5">0</text>
<text x="28.9" y="185.4">0</text>
<text x="115.9" y="181.9">0</text>
<text x="129.5" y="181.9">0</text>
</g>
<g font-size="1.5" fill="#000080">
<text x="51.7" y="39.2">LS1</text>
<text x="82.4" y="39.2">J1</text>
<text x="29.6" y="51.1">R1</text>
<text x="29.6" y="52.8">1k</text>
<text x="82.4" y="51.1">RELE1</text>
<text x="145.5" y="52.3">J11</text>
<text x="239.3" y="49.4">J9</text>
<text x="246" y="49.4">ARDUINO NANO</text>
<text x="30.5" y="59.6">D2</text>
<text x="38.1" y="57.9">1N4148</text>
<text x="39" y="56.3">D1</text>
<text x="50" y="54.5">G1RC2</text>
<text x="55.9" y="54.5">12V</text>
<text x="70.5" y="56.3">D3</text>
<text x="70.5" y="57.9">W10G</text>
<text x="82.4" y="59.6">R4</text>
<text x="121.6" y="57.9">R2</text>
<text x="121.6" y="59.6">270k</text>
<text x="130.2" y="57.9">R3</text>
<text x="130.2" y="59.6">10k</text>
<text x="155.8" y="59.6">R17</text>
<text x="29.6" y="61.3">LED</text>
<text x="82.4" y="61.3">360k</text>
<text x="92.6" y="61.3">D4</text>
<text x="104.6" y="63">U1</text>
<text x="104.6" y="64.7">4N25</text>
<text x="145.5" y="61.3">JUMP1</text>
<text x="155.8" y="61.3">10k</text>
<text x="172.7" y="64.2">J10</text>
<text x="205.1" y="61.3">J13</text>
<text x="275" y="64.7">100nF</text>
<text x="276.6" y="63">C6</text>
<text x="17.7" y="69.9">R5</text>
<text x="29.6" y="71.5">Q2</text>
<text x="80.7" y="69.9">C1</text>
<text x="80.7" y="71.5">1uF x 350V</text>
<text x="92.6" y="66.5">LED</text>
<text x="130.2" y="68.2">Q1</text>
<text x="130.2" y="69.9">BC338</text>
<text x="155.8" y="69.9">R18</text>
<text x="155.8" y="71.5">15k</text>
<text x="193.2" y="68.2">R19</text>
<text x="205.1" y="69.9">JUMP3</text>
<text x="17.7" y="75">2k2</text>
<text x="29.6" y="73.2">BC337</text>
<text x="172.7" y="76.7">ESP8266</text>
<text x="193.2" y="73.2">1k</text>
<text x="278.5" y="78.4">R22</text>
<text x="278.5" y="80.1">470R</text>
<text x="184.7" y="85.2">J12</text>
<text x="189.8" y="85.2">JUMP2</text>
<text x="246" y="88.6">J8</text>
<text x="279.3" y="88.6">D15</text>
<text x="51.7" y="92">LS2</text>
<text x="82.4" y="92">J3</text>
<text x="82.4" y="93.8">RELE2</text>
<text x="280.1" y="91.4">LED</text>
<text x="191.5" y="100.5">BC558</text>
<text x="193.2" y="98.8">Q7</text>
<text x="210.3" y="97.1">R20</text>
<text x="222.2" y="97.1">R23</text>
<text x="222.2" y="98.8">1k</text>
<text x="246" y="98.8">JUMP4</text>
<text x="29.6" y="104">R6</text>
<text x="29.6" y="105.7">1k</text>
<text x="50" y="107.4">G1RC2</text>
<text x="55.9" y="107.4">12V</text>
<text x="200" y="107.4">100R</text>
<text x="200.8" y="105.7">R21</text>
<text x="210.3" y="102.2">4k7</text>
<text x="30.5" y="112.5">D7</text>
<text x="38.1" y="110.7">1N4148</text>
<text x="39" y="109.1">D6</text>
<text x="70.5" y="109.1">D8</text>
<text x="70.5" y="110.7">W10G</text>
<text x="82.4" y="112.5">R9</text>
<text x="121.6" y="110.7">R7</text>
<text x="121.6" y="112.5">270k</text>
<text x="130.2" y="110.7">R8</text>
<text x="130.2" y="112.5">10k</text>
<text x="186.4" y="110.2">J6</text>
<text x="227.3" y="109.1">J7</text>
<text x="29.6" y="114.2">LED</text>
<text x="82.4" y="114.2">360k</text>
<text x="92.6" y="114.2">D9</text>
<text x="92.6" y="119.3">LED</text>
<text x="104.6" y="115.9">U2</text>
<text x="104.6" y="117.6">4N25</text>
<text x="186.4" y="119.3">IR - KK</text>
<text x="17.7" y="122.8">R10</text>
<text x="29.6" y="124.4">Q4</text>
<text x="80.7" y="122.8">C2</text>
<text x="80.7" y="124.4">1uF x 350V</text>
<text x="130.2" y="121">Q3</text>
<text x="130.2" y="122.8">BC338</text>
<text x="227.3" y="121">Sensor IR</text>
<text x="17.7" y="127.8">2k2</text>
<text x="29.6" y="126.1">BC337</text>
<text x="193.2" y="143.2">J15</text>
<text x="230.3" y="139.7">U5</text>
<text x="235.8" y="139.7">L1117</text>
<text x="51.7" y="144.9">LS3</text>
<text x="80.7" y="144.9">J4</text>
<text x="80.7" y="146.6">RELE2</text>
<text x="191.5" y="151.7">Jaque P4</text>
<text x="212" y="151.7">47uF</text>
<text x="213.4" y="150">C10</text>
<text x="222" y="151.7">C4</text>
<text x="222" y="153.2">100nF</text>
<text x="249.5" y="151.7">47uF</text>
<text x="251" y="150">C11</text>
<text x="261.2" y="150">C5</text>
<text x="261.2" y="151.5">100nF</text>
<text x="29.6" y="156.8">R11</text>
<text x="29.6" y="158.5">1k</text>
<text x="39" y="162">D11</text>
<text x="50" y="160.3">G1RC2</text>
<text x="55.9" y="160.3">12V</text>
<text x="70.5" y="162">D13</text>
<text x="29.6" y="167">LED</text>
<text x="30.5" y="165.3">D12</text>
<text x="38.1" y="163.6">1N4148</text>
<text x="70.5" y="163.6">W10G</text>
<text x="82.4" y="165.3">R14</text>
<text x="82.4" y="167">360k</text>
<text x="92.6" y="167">D14</text>
<text x="121.6" y="163.6">R12</text>
<text x="121.6" y="165.3">270k</text>
<text x="130.2" y="163.6">R13</text>
<text x="130.2" y="165.3">10k</text>
<text x="157.5" y="164.8">J5</text>
<text x="92.6" y="172.2">LED</text>
<text x="104.6" y="168.8">U3</text>
<text x="104.6" y="170.5">4N25</text>
<text x="130.2" y="173.9">Q5</text>
<text x="157.5" y="173.9">NEUTRO</text>
<text x="17.7" y="175.5">R15</text>
<text x="29.6" y="177.2">Q6</text>
<text x="29.6" y="179">BC337</text>
<text x="80.7" y="175.5">C3</text>
<text x="80.7" y="177.2">1uF x 350V</text>
<text x="130.2" y="175.5">BC338</text>
<text x="17.7" y="180.7">2k2</text>
</g>
<g font-size="1.5">
<text x="26.9" y="44">12V</text>
<text x="49.8" y="44.2">3</text>
<text x="49.8" y="47.7">1</text>
<text x="56.4" y="42.6">5</text>
<text x="56.4" y="45.9">4</text>
<text x="80.4" y="42.6">1</text>
<text x="80.4" y="44.2">2</text>
<text x="80.4" y="45.9">3</text>
<text x="49.8" y="49.4">2</text>
<text x="127.5" y="49">5V</text>
<text x="268.8" y="49">12V</text>
<text x="66.8" y="55.4" transform="rotate(-90 66.8 55.4)">1</text>
<text x="150.1" y="56.3">1</text>
<text x="150.1" y="54.5">2</text>
<text x="235.5" y="54.5">1</text>
<text x="235.5" y="56.3">2</text>
<text x="235.5" y="57.9">3</text>
<text x="235.5" y="59.6">4</text>
<text x="262.6" y="59.6">27</text>
<text x="262.6" y="57.9">28</text>
<text x="262.6" y="56.3">29</text>
<text x="262.6" y="54.5">30</text>
<text x="58.3" y="63">4</text>
<text x="75.2" y="63">2</text>
<text x="198.4" y="61">3.3V</text>
<text x="203.1" y="64.7">1</text>
<text x="235.5" y="61.3">5</text>
<text x="235.5" y="63">6</text>
<text x="235.5" y="64.7">7</text>
<text x="262.6" y="64.7">24</text>
<text x="262.6" y="63">25</text>
<text x="262.6" y="61.3">26</text>
<text x="278.8" y="60.5">5V</text>
<text x="99.2" y="66.5">1</text>
<text x="99.2" y="71.5">2</text>
<text x="112.6" y="66.5">6</text>
<text x="112.6" y="68.2">5</text>
<text x="112.6" y="71.5">4</text>
<text x="170.8" y="66.5">1</text>
<text x="170.8" y="68.2">3</text>
<text x="170.8" y="69.9">5</text>
<text x="170.8" y="71.5">7</text>
<text x="179.1" y="66.5">2</text>
<text x="179.1" y="68.2">4</text>
<text x="179.1" y="69.9">6</text>
<text x="179.1" y="71.5">8</text>
<text x="203.1" y="66.5">2</text>
<text x="234.6" y="69.9">10</text>
<text x="234.6" y="71.5">11</text>
<text x="235.5" y="66.5">8</text>
<text x="235.5" y="68.2">9</text>
<text x="262.6" y="71.5">20</text>
<text x="262.6" y="69.9">21</text>
<text x="262.6" y="68.2">22</text>
<text x="262.6" y="66.5">23</text>
<text x="63.7" y="76.7">NEUTRO</text>
<text x="66.8" y="73.4" transform="rotate(-90 66.8 73.4)">3</text>
<text x="234.6" y="73.2">12</text>
<text x="234.6" y="75">13</text>
<text x="234.6" y="76.7">14</text>
<text x="262.6" y="76.7">17</text>
<text x="262.6" y="75">18</text>
<text x="262.6" y="73.2">19</text>
<text x="187.8" y="79.2" transform="rotate(-90 187.8 79.2)">2</text>
<text x="189.5" y="79.2" transform="rotate(-90 189.5 79.2)">1</text>
<text x="234.6" y="78.4">15</text>
<text x="262.6" y="78.4">16</text>
<text x="56.4" y="95.5">5</text>
<text x="80.4" y="95.5">1</text>
<text x="197.3" y="90">5V</text>
<text x="244" y="92">1</text>
<text x="244" y="93.8">2</text>
<text x="26.9" y="96.8">12V</text>
<text x="49.8" y="97.1">3</text>
<text x="49.8" y="100.5">1</text>
<text x="56.4" y="98.8">4</text>
<text x="80.4" y="97.1">2</text>
<text x="80.4" y="98.8">3</text>
<text x="127.5" y="101.9">5V</text>
<text x="49.8" y="102.2">2</text>
<text x="66.8" y="108.2" transform="rotate(-90 66.8 108.2)">1</text>
<text x="191" y="112.5">1</text>
<text x="225.3" y="112.5">1</text>
<text x="58.3" y="115.9">4</text>
<text x="75.2" y="115.9">2</text>
<text x="99.2" y="119.3">1</text>
<text x="112.6" y="119.3">6</text>
<text x="191" y="114.2">2</text>
<text x="218.1" y="116.8">5V</text>
<text x="225.3" y="114.2">2</text>
<text x="225.3" y="115.9">3</text>
<text x="99.2" y="124.4">2</text>
<text x="112.6" y="121">5</text>
<text x="112.6" y="124.4">4</text>
<text x="63.7" y="129.5">NEUTRO</text>
<text x="66.8" y="126.3" transform="rotate(-90 66.8 126.3)">3</text>
<text x="209.3" y="141.1">12V</text>
<text x="256.2" y="141.1">3.3V</text>
<text x="26.9" y="149.6">12V</text>
<text x="56.4" y="148.3">5</text>
<text x="78.7" y="148.3">1</text>
<text x="199.5" y="144.9">2</text>
<text x="199.5" y="146.6">3</text>
<text x="199.5" y="148.3">1</text>
<text x="226.9" y="144.9">3</text>
<text x="242.1" y="144.9">2</text>
<text x="49.8" y="150">3</text>
<text x="49.8" y="153.4">1</text>
<text x="49.8" y="155.1">2</text>
<text x="56.4" y="151.7">4</text>
<text x="78.7" y="150">2</text>
<text x="78.7" y="151.7">3</text>
<text x="127.5" y="154.8">5V</text>
<text x="234.3" y="152.9">1</text>
<text x="66.8" y="161.1" transform="rotate(-90 66.8 161.1)">1</text>
<text x="162" y="167">2</text>
<text x="169.7" y="167.9">NEUTRO</text>
<text x="58.3" y="168.8">4</text>
<text x="75.2" y="168.8">2</text>
<text x="99.2" y="172.2">1</text>
<text x="112.6" y="172.2">6</text>
<text x="112.6" y="173.9">5</text>
<text x="162" y="168.8">1</text>
<text x="66.8" y="179.1" transform="rotate(-90 66.8 179.1)">3</text>
<text x="99.2" y="177.2">2</text>
<text x="112.6" y="177.2">4</text>
<text x="63.7" y="182.4">NEUTRO</text>
</g>
<g font-size="1.5" fill="#f00">
<text x="70.5" y="44.1">Comum1</text>
<text x="72.2" y="42.4">NF1</text>
<text x="72.2" y="45.8">NA1</text>
<text x="131.8" y="62.9">S1</text>
<text x="227.3" y="71.5">R3</text>
<text x="227.3" y="69.7">S1</text>
<text x="227.3" y="68">S2</text>
<text x="227.3" y="66.5">S3</text>
<text x="12.6" y="77.4">R1</text>
<text x="227.3" y="73.1">R2</text>
<text x="227.3" y="74.8">R1</text>
<text x="70.5" y="95.3">NF2</text>
<text x="70.5" y="96.9">Comum2</text>
<text x="70.5" y="98.6">NA2</text>
<text x="131.8" y="115.7">S2</text>
<text x="12.6" y="130.2">R2</text>
<text x="68.8" y="149.8">Comum3</text>
<text x="70.5" y="148.2">NF3</text>
<text x="70.5" y="151.5">NA3</text>
<text x="131.2" y="168.8">S3</text>
<text x="12.6" y="182.1">R3</text>
</g>
<g font-size="1.5" fill="#00f">
<text x="62" y="62.8">-</text>
<text x="71.2" y="62.2">+</text>
<text x="77.8" y="70">+</text>
<text x="62" y="115.6">-</text>
<text x="71.2" y="115.1">+</text>
<text x="77.8" y="122.8">+</text>
<text x="210.8" y="150">+</text>
<text x="248.3" y="150">+</text>
<text x="62" y="168.5">-</text>
<text x="71.2" y="168">+</text>
<text x="77.8" y="175.6">+</text>
</g>
<g font-size="1.5" fill="#004080">
<text x="229.8" y="145.9">Vin</text>
<text x="233.3" y="149.3">GND</text>
<text x="236.9" y="145.9">Vout</text>
</g>
<text font-size="1.3" fill="#231f20" x="236.6" y="181.7">Simões 27/08/2015</text>
</svg>
